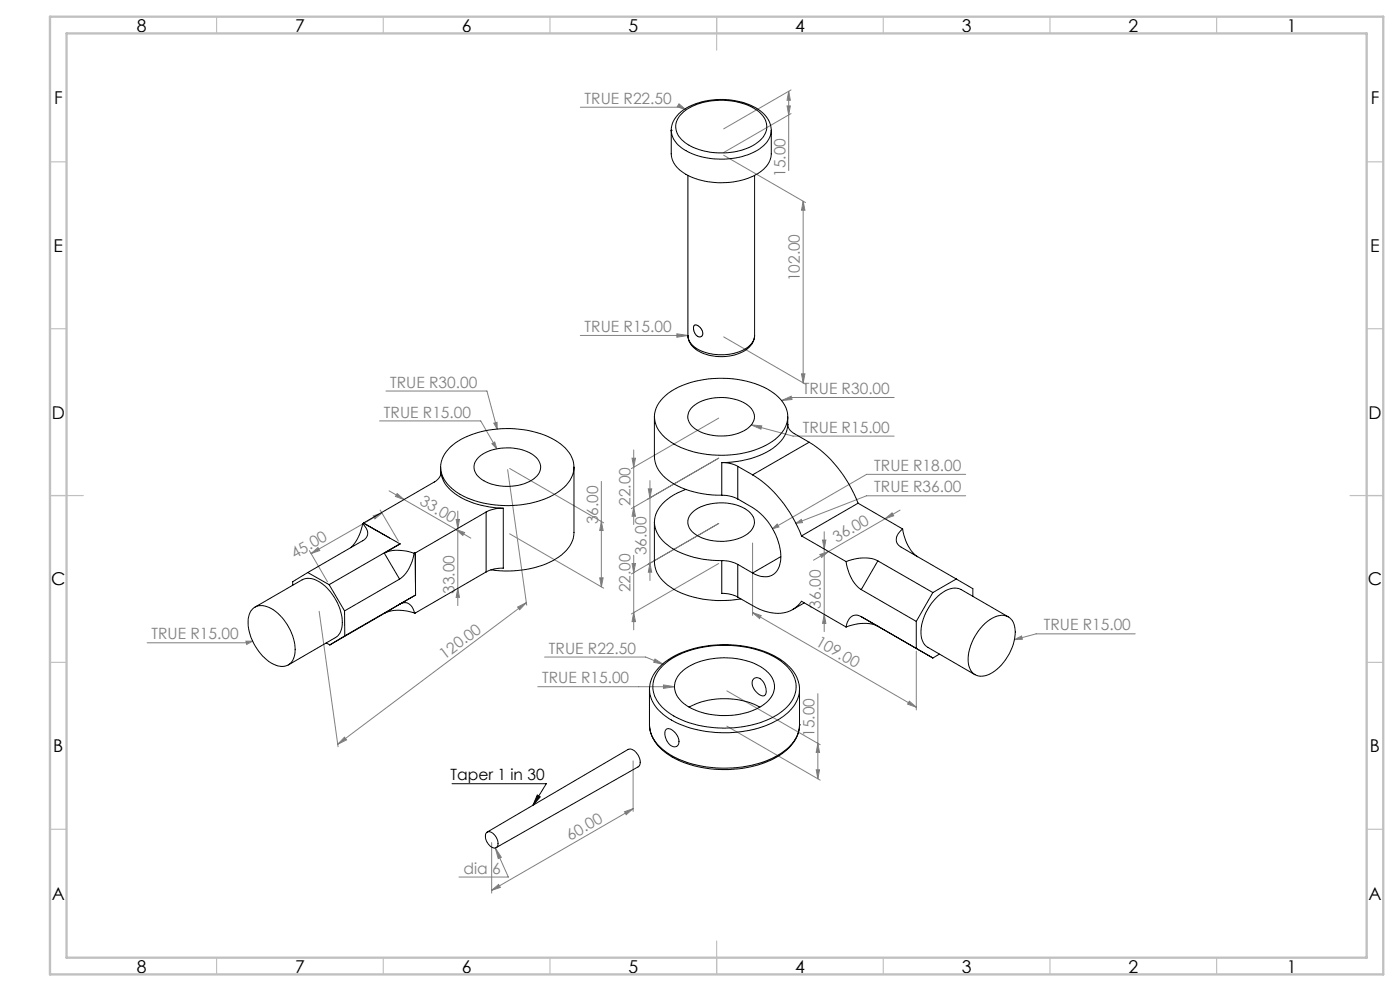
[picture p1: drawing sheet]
<svg xmlns="http://www.w3.org/2000/svg" width="420mm" height="297mm" viewBox="0 0 420 297" stroke-linecap="round" stroke-linejoin="round" font-family="sans-serif">
<path d="M135.6 234.9h28.3l-4 6.5M161.2 238.3l.9 .5-2.2 2.6z" fill="none" stroke="#000" stroke-width=".3"/>
<path d="M208.4 97.4a2.29 2.29 0 0 1 2.4 2.8l-.4 .7-.5 .1a2.48 2.48 0 0 1-1.5-3.6z" fill="none" stroke="#c0c0c0" stroke-width=".3"/>
<g fill="none" stroke="#808080" stroke-width=".3">
<path d="M174.1 32.1h30.3l1.4 .8M203.7 31.1l2.1 1.8-2.6-.9zM236.1 31.7h1l-.5 2.7zM236.6 27.4l.5 2.7h-1zM236.6 27.4v23.7M237.3 26.9l-20.2 11.7M237.3 34l-20.2 11.7M217.1 46.5l24.6 14.2M240.9 60.3l.6 2.7h-1zM240.9 60.3v54.5M115.8 117.2h30.3l3.1 11.4M174.1 100.5h32.3"/>
<path d="M203.1 100l3.3 .5-3.3 .6zM217.1 101l24.6 14.1M240.5 112h1l-.6 2.8zM268.3 119.1h-30.4l-3.4 .9M113.9 126.1h30.3l4.8 8.4M147.6 133l.8-.5 .6 2zM148.1 126.8l1-.2 .1 2zM189.6 137.3h1l-.5 2.7zM190.1 134.9v22.3M215.6 125.3l-26.2 15.1M225.4 127.3l3.1 .3-.2 1zM225.4 127.3l12.5 3.4h30.4"/>
<path d="M234.5 120l2.8-1.3 .3 1zM112 154.6l2.6-.9-2.1 1.8zM114.1 152.9l5.4 9.3M114.6 153.7l-21.3 12.2M116.7 147.1l4.5 2.6M119.1 147.9l2.1 1.8-2.6-.9zM121.2 149.7l15.6 9M136.8 158.7l2.6 .9-.5 .9zM136.8 158.7l4.5 2.6M136.8 155.7h1l-.5 2.7zM137.3 153.2v28.3M152.3 140.8l5.7 40.6"/>
<path d="M152.9 140.4l28.2 16.3M152.9 160l28.2 16.3M180.4 156.3l.5 2.7h-1zM180.4 144.3v31.6M190.1 152l.5 2.7h-1zM194.3 149.6l21.3-12.3-26.2 15.1M194.5 146.5h1l-.5 2.7zM195 144v30M233.2 157.1l.5 .8-1.9 .6zM238.8 156.8l1.6-1.1 .3 .9zM247.3 159.3v30M265.5 155.5l2.1-1.8 .5 .9z"/>
<path d="M265.5 155.5l-21.4 12.4M270 152.9l-4.5 2.6M289.7 142.2h-29.7l-28.2 16.3M289.7 148.6h-29.7l-21.2 8.2M92.8 165l5.4 9.4M93.3 165.9l2.1-1.8 .5 .9zM137.3 176.3l.5 2.7h-1zM179.9 173.2h1l-.5 2.7zM189.6 168.9h1l-.5 2.7zM190.1 166.4v22.4M194.3 169.2l21.3-12.3-26.2 15.1M195 168.8l.5 2.7h-1z"/>
<path d="M215.6 168.9l-26.2 15.1M225.8 162.7v21.7M246 166.2l2.6-.9-2.1 1.8zM246.8 161.9h1l-.5 2.6zM73.8 192.2h2l-1.8 .9zM75.8 192.2l-1.9 .4h-29.8M95.7 183.2l5.7 40.6M155.3 181.9l2.6-1.3-2 2.1zM157.9 180.6l-56.6 42.5M163.4 196.9h30.3l5.3 2.2M190.1 183.6l.5 2.7h-1zM196.5 197.5l2.5 1.6-2.9-.6z"/>
<path d="M225.8 183.6l2.6 .9-.5 .9zM225.8 183.6l49.1 28.3M247.3 184.1l.5 2.7h-1zM274.9 195.2v17.6M304.3 191.7l2.2-1.1 .2 1zM340.6 190h-29.8l-6.5 1.7M161.3 205.8h41.1M199 205.3l3.4 .5-3.4 .5zM218.1 207l28 16.2M218.1 217.6l28 16.2M245.4 207.9v25.5M272.8 210.1l2.1 1.8-2.6-.9z"/>
<path d="M103.3 220.9l.7 .9-2.7 1.3zM189.9 228v15.2M244.9 230.7h1l-.5 2.7zM245.4 222.8l.5 2.7h-1zM147.5 252.5v15.1M148.6 254.1l1.8 2.8-.9 .4zM148.6 254.1l3.9 8.8h-14.8M187.4 243.3l2.5-.9-2 1.8zM189.9 242.4l-42.4 24.4M147.5 266.8l2.1-1.7 .5 .9z"/>
</g>
<g fill="none" stroke="#c0c0c0" stroke-width=".35">
<path d="M65 5v5M115 5v5M165 5v5M215 5v10M265 5v5M315 5v5M365 5v5M15 48.5h5M410 48.5h5M15 98.5h5M410 98.5h5M15 148.5h10"/>
<path d="M405 148.5h10M15 198.5h5M410 198.5h5M15 248.5h5M410 248.5h5M65 287v5M115 287v5M165 287v5M215 282v10M265 287v5M315 287v5M365 287v5"/>
</g>
<path d="M15 5h400v287h-400zM20 10h390v277h-390z" fill="none" stroke="#c0c0c0" stroke-width=".7"/>
<path d="M161.2 238.3l.9 .5-2.2 2.6z" fill="#000"/>
<g fill="#808080">
<path d="M304.3 191.7l2.4-.1-.2-1zM225.4 127.3l2.9 1.3 .2-1zM234.5 120l3.1-.3-.3-1zM233.2 157.1l-1.4 1.4 1.9-.6zM238.8 156.8l1.9-.2-.3-.9zM147.6 133l1.4 1.5-.6-2zM148.1 126.8l1.1 1.8-.1-2zM73.8 192.2l.2 .9 1.8-.9zM203.7 31.1l-.5 .9 2.6 .9zM203.1 100v1.1l3.3-.6zM199 205.3v1l3.4-.5zM196.5 197.5l-.4 1 2.9 .6zM148.6 254.1l.9 3.2 .9-.4z"/>
<path d="M112 154.6l2.6-.9-2.1 1.8zM93.3 165.9l2.1-1.8 .5 .9z"/>
<path d="M265.5 155.5l2.1-1.8 .5 .9zM246 166.2l2.6-.9-2.1 1.8zM187.4 243.3l2.5-.9-2 1.8zM147.5 266.8l2.1-1.7 .5 .9z"/>
<path d="M155.3 181.9l2.6-1.3-2 2.1zM103.3 220.9l.7 .9-2.7 1.3z"/>
<path d="M246.8 161.9h1l-.5 2.6zM247.3 184.1l.5 2.7h-1zM189.6 137.3h1l-.5 2.7zM190.1 152l.5 2.7h-1zM194.5 146.5h1l-.5 2.7zM195 168.8l.5 2.7h-1zM189.6 168.9h1l-.5 2.7zM190.1 183.6l.5 2.7h-1zM180.4 156.3l.5 2.7h-1zM179.9 173.2h1l-.5 2.7zM136.8 155.7h1l-.5 2.7zM137.3 176.3l.5 2.7h-1zM236.6 27.4l.5 2.7h-1zM236.1 31.7h1l-.5 2.7zM240.9 60.3l.6 2.7h-1zM240.5 112h1l-.6 2.8zM245.4 222.8l.5 2.7h-1zM244.9 230.7h1l-.5 2.7z"/>
<path d="M225.8 183.6l2.6 .9-.5 .9zM272.8 210.1l2.1 1.8-2.6-.9zM119.1 147.9l2.1 1.8-2.6-.9zM136.8 158.7l2.6 .9-.5 .9z"/>
</g>
<g fill="none" stroke="#000" stroke-width=".3">
<path d="M201.4 39a8.8 8.8 0 0 1 6.1-7.4 21.9 21.9 0 0 1 21 2 7.3 7.3 0 0 1 2.9 5.4M201.4 39h.1M201.4 39v7.1a7.9 7.9 0 0 0 5.1 6.5 23.4 23.4 0 0 0 21.5-1 7 7 0 0 0 3.4-5.5v-7.1M201.4 39a7.9 7.9 0 0 0 5.1 6.5 23.2 23.2 0 0 0 21.5-.9 7.2 7.2 0 0 0 3.4-5.6M204.3 34.3a17.8 17.8 0 0 1 14.6-4.1 13.8 13.8 0 0 1 10.5 5.3 5.3 5.3 0 0 1-1.9 7 20.6 20.6 0 0 1-18.7 2 8.2 8.2 0 0 1-6.1-6.2 5.1 5.1 0 0 1 1.6-4zM206.4 52.6v47.9M226.4 52.6v47.9M208.4 97.4a2.39 2.39 0 0 1 2.1 3.4 1.67 1.67 0 0 1-2.3-1.5 1.77 1.77 0 0 1 .2-1.9zM198.9 119.2a24.6 24.6 0 0 1 16.5-5.8 27.1 27.1 0 0 1 17.4 5 7.7 7.7 0 0 1 2.4 10.3 18.1 18.1 0 0 1-11.6 7 30.8 30.8 0 0 1-22.4-3.2 9.1 9.1 0 0 1-4.8-8.5l.8-2.5zM206.4 100.5a6.3 6.3 0 0 0 4.7 5.5 14.1 14.1 0 0 0 13.8-2 5 5 0 0 0 1.5-3.4M206.4 100.5a5.7 5.7 0 0 0 4.1 4.7 15.4 15.4 0 0 0 14-1.2 4.5 4.5 0 0 0 1.9-3.5M132.2 140v2.2"/>
<path d="M135.1 133.9a26.7 26.7 0 0 1 19.4-5.4 22.9 22.9 0 0 1 15.7 6.5 7.5 7.5 0 0 1-1 11 26.5 26.5 0 0 1-19.3 5.4 23.6 23.6 0 0 1-15.1-5.7 7.6 7.6 0 0 1 .3-11.8zM143.5 137.1a14.6 14.6 0 0 1 17.2-.1 3.9 3.9 0 0 1-.6 6.6 14.9 14.9 0 0 1-16.2-.4 3.8 3.8 0 0 1-.4-6.1zM172.2 140v19.6a9.5 9.5 0 0 1-5.4 7.9 30.3 30.3 0 0 1-19.5 3.3M196.3 124.9v12a9.9 9.9 0 0 0 6 8.2 28.6 28.6 0 0 0 14.2 3.3M207.3 122.4a13.8 13.8 0 0 1 13.2-2.7 7.2 7.2 0 0 1 5.8 4.5 5.1 5.1 0 0 1-3.9 5.3 15 15 0 0 1-14.4-1.4 3.8 3.8 0 0 1-.7-5.7zM216.5 138.6a9.8 9.8 0 0 1 4.8 1.2M216.5 138.6v9.8M221.3 139.8v9.7M221.3 139.8l4.5 2.5M236.3 124.9v2.4M242.7 132.5a37.1 37.1 0 0 1 14.7 18.3M242.7 132.5l-4.4-2.5a3.3 3.3 0 0 1-2-2.8 9.7 9.7 0 0 1-5.3 7.7 27.8 27.8 0 0 1-14.5 3.7"/>
<path d="M242.7 132.5l-16.9 9.8M108.8 157a3.3 3.3 0 0 1 1.1 4.1l-1.1 1-16.5 9.5M108.8 157a13.2 13.2 0 0 1-3.6 7.1M109.1 156.8l-.3 .2M109.1 156.8l7.7 4.4M109.1 156.7l7.7 4.5M109.1 156.7v.1M132.2 141.5a3.2 3.2 0 0 1-1.9 3l-21.2 12.2M132.2 141.5a11.5 11.5 0 0 0 7.4 8.3 29.8 29.8 0 0 0 11.4 2.5M132.2 141.5v.5M145.8 153.5l-21.2 12.2M145.8 153.5v17.9"/>
<path d="M151 152.3a9.9 9.9 0 0 0-5.2 1.2M151 152.3v18a9.9 9.9 0 0 0-5.2 1.1M196.3 156.5v11.9a9.4 9.4 0 0 0 4.9 7.6 30.1 30.1 0 0 0 21 3.5M205.8 146.7a14.4 14.4 0 0 0-9 7.4 8.1 8.1 0 0 0 3.6 9.3 26.9 26.9 0 0 0 16.1 4.6M207.6 153.7a14.3 14.3 0 0 1 13.3-2.4 6.6 6.6 0 0 1 5.4 4.8 5 5 0 0 1-3.5 4.8 15.4 15.4 0 0 1-14.6-1 3.9 3.9 0 0 1-.6-6.2zM216.5 148.4a10.9 10.9 0 0 1 4.8 1.1M221.3 149.5l4.5 2.6a18.5 18.5 0 0 1 8.4 16.1 4.8 4.8 0 0 1-6.8 4.3l-1.6-.8M225.8 142.3a37.4 37.4 0 0 1 14.7 18.3M257.4 150.8l-16.9 9.8M257.4 150.8l13.4 7.7M270.8 158.5a3.6 3.6 0 0 0-1.6 4.4l1.2 1.1 16.5 9.5M270.8 158.5a12.1 12.1 0 0 0 4.5 8.4"/>
<path d="M92.3 171.6l-4.5 2.7v1.1M92.3 171.6l6.4 3.6M98.7 175.2l4.7 7.9M115.3 165.8a11.9 11.9 0 0 1 8.9 0M115.3 165.8l4.6 7.8M116.8 161.2l3.2 1.8M119.9 173.6l-16.5 9.5M120 163l-21.3 12.2M120 163l-4.7 2.8M124.2 165.8a11.4 11.4 0 0 1-4.3 7.8M124.5 165.7l-.3 .1M124.5 165.7l.2 12.6"/>
<path d="M124.5 165.7h.1M124.6 165.7v8.9M124.7 178.3l-21.3 12.3M124.7 178.3l-.1 .1M145.8 171.4l-21.2 12.3M216.5 168a9.8 9.8 0 0 1 4.8 1.2M216.5 168v9.8a9.8 9.8 0 0 1 4.8 1.2M221.3 179a41.7 41.7 0 0 0 7.8 4.1 9.4 9.4 0 0 0 11.4-2.9l13.3 7.7M221.3 169.2v9.8M221.3 169.2l4.5 2.5M234.2 166.8l-8.4 4.9M240.5 160.6l13.3 7.7"/>
<path d="M253.8 168.3a12 12 0 0 0 4.6 8.4M258.4 176.7l16.5 9.5M263.3 168.1a12 12 0 0 0-9.5 .2M263.3 168.1l16.6 9.5M263.3 168.1l-4.9 8.6M279.9 177.6l-5 8.6M286.9 173.5l-7 4.1M286.9 173.5l5 2.9v2.3M76.1 182.2a5.1 5.1 0 0 1 5.9 .5 15.2 15.2 0 0 1 6.4 13.4 4.1 4.1 0 0 1-6.4 2.9 14.8 14.8 0 0 1-7.4-14.3l.7-1.7zM76.5 182l14.1-8.2a5.6 5.6 0 0 1 6.2 1.2 15.1 15.1 0 0 1 5.8 13l-.6 1.8-.8 .9-14.7 8.6M97.9 192.7l1.1 .6M103.4 183.1v7.5"/>
<path d="M103.4 190.6l-4.4 2.7M115.4 183.8l-16.4 9.5M124.4 183.7a3.1 3.1 0 0 0-4-2.9l-5 3M124.4 183.7a11.8 11.8 0 0 0-9 .1M124.5 183.6l.1 .1M124.6 183.7h-.2M198.5 199.9a25.8 25.8 0 0 1 17.5-6.5 28.9 28.9 0 0 1 19.3 5.6 8.4 8.4 0 0 1-.4 13.9 29.3 29.3 0 0 1-19.6 5.3 24.9 24.9 0 0 1-17.2-6.9 8 8 0 0 1 .4-11.4zM241.3 180.7l-3.5 2M258.4 184.8a2.7 2.7 0 0 0-4.2 1.7l-.4 1.4M258.4 184.8l4.9 2.9a12.2 12.2 0 0 0-9.5 .2M258.4 184.8l21.5 12.4M274.9 186.2v8.1l5 2.9"/>
<path d="M281.8 196l-1.9 1.2M295.5 186.8a6.4 6.4 0 0 1 6.8-2 5.7 5.7 0 0 1 2.1 6.4 15.3 15.3 0 0 1-8.2 11.1 4 4 0 0 1-5.7-3.5 15.3 15.3 0 0 1 5-12zM302.5 184.9l-14.1-8.2a5.7 5.7 0 0 0-6.3 1.4 14.8 14.8 0 0 0-5.6 13.3l.9 1.8 .9 .8 14.2 8.2M194.8 217.3a11.9 11.9 0 0 0 7.2 9.8 34.5 34.5 0 0 0 31.8-.7 11.3 11.3 0 0 0 6.1-9.1M194.8 206.6a10.5 10.5 0 0 0 5.3 8.3 33.8 33.8 0 0 0 23.6 4.2 22.7 22.7 0 0 0 14.4-7.5 8.8 8.8 0 0 0 1.8-5M199.7 218.7a1.68 1.68 0 0 1 2.4 .5 3.4 3.4 0 0 1 1.1 4.4 2.34 2.34 0 0 1-3.2-1.6 3.4 3.4 0 0 1-.3-3.3zM204.4 201.5a20.3 20.3 0 0 1 16.1-4.2 15.2 15.2 0 0 1 11.1 5.8 6 6 0 0 1-2.4 8 22.7 22.7 0 0 1-23.6 .1 6.2 6.2 0 0 1-2.8-7.5zM206.8 211.9a23.7 23.7 0 0 1 21.2 0M226 203.5a1.99 1.99 0 0 1 3.1 1 3.7 3.7 0 0 1 .3 3.9 2.36 2.36 0 0 1-2.8-1.3 2.95 2.95 0 0 1-.6-3.6zM239.9 206.6a11.2 11.2 0 0 0-5.9-9.1 34.1 34.1 0 0 0-33.2 0 11.2 11.2 0 0 0-6 9.1v10.7M239.9 217.2h.1M239.9 217.2a10.9 10.9 0 0 1-6.1 8.9 35.3 35.3 0 0 1-30.1 1.5 13.7 13.7 0 0 1-8.7-8.8l-.2-1.5"/>
<path d="M239.9 206.6v10.6M146 249.6a1.79 1.79 0 0 1 2.5 .8l.8 1.5a1.41 1.41 0 0 1 .1 1.5 1.41 1.41 0 0 1-1.3 .7 3.5 3.5 0 0 1-2.1-4.5zM146.2 249.4l42.2-24.8a3.1 3.1 0 0 1 3.4 2.6l.1 .3a1.94 1.94 0 0 1-.5 2.3l-42.6 24.2"/>
</g>
<g font-size="5.3">
<text x="41" y="9.5">8</text>
<text x="88.5" y="9.5">7</text>
<text x="138.5" y="9.5">6</text>
<text x="188.5" y="9.5">5</text>
<text x="238.5" y="9.5">4</text>
<text x="288.5" y="9.5">3</text>
<text x="338.5" y="9.5">2</text>
<text x="386" y="9.5">1</text>
<text x="16.2" y="31.3">F</text>
<text x="411.2" y="31.3">F</text>
<text x="16.1" y="75.5">E</text>
<text x="411.1" y="75.5">E</text>
<text x="15.5" y="125.5">D</text>
<text x="410.5" y="125.5">D</text>
<text x="15.4" y="175.5">C</text>
<text x="410.4" y="175.5">C</text>
<text x="16" y="225.5">B</text>
<text x="411" y="225.5">B</text>
<text x="15.5" y="269.8">A</text>
<text x="410.5" y="269.8">A</text>
<text x="41" y="291.5">8</text>
<text x="88.5" y="291.5">7</text>
<text x="138.5" y="291.5">6</text>
<text x="188.5" y="291.5">5</text>
<text x="238.5" y="291.5">4</text>
<text x="288.5" y="291.5">3</text>
<text x="338.5" y="291.5">2</text>
<text x="386" y="291.5">1</text>
</g>
<g font-size="4.7" fill="#808080">
<text x="175.4" y="31.1">TRUE R22.50</text>
<text x="235.6" y="53" transform="rotate(-90 235.6 53)">15.00</text>
<text x="240" y="84.3" transform="rotate(-90 240 84.3)">102.00</text>
<text x="175.4" y="99.5">TRUE R15.00</text>
<text x="117.1" y="116.2">TRUE R30.00</text>
<text x="240.8" y="118.1">TRUE R30.00</text>
<text x="115.2" y="125.1">TRUE R15.00</text>
<text x="240.8" y="129.7">TRUE R15.00</text>
<text x="262.3" y="141.1">TRUE R18.00</text>
<text x="262.3" y="147.5">TRUE R36.00</text>
<text x="125.6" y="151" transform="rotate(30 125.6 151)">33.00</text>
<text x="189.1" y="151.6" transform="rotate(-90 189.1 151.6)">22.00</text>
<text x="179.4" y="157.2" transform="rotate(-90 179.4 157.2)">36.00</text>
<text x="88.4" y="167.5" transform="rotate(-30 88.4 167.5)">45.00</text>
<text x="194" y="166.5" transform="rotate(-90 194 166.5)">36.00</text>
<text x="251" y="162.7" transform="rotate(-30 251 162.7)">36.00</text>
<text x="136.3" y="178" transform="rotate(-90 136.3 178)">33.00</text>
<text x="189.1" y="177.5" transform="rotate(-90 189.1 177.5)">22.00</text>
<text x="246.3" y="182.4" transform="rotate(-90 246.3 182.4)">36.00</text>
<text x="45.5" y="191.6">TRUE R15.00</text>
<text x="313.1" y="188.9">TRUE R15.00</text>
<text x="133.4" y="197.7" transform="rotate(-37 133.4 197.7)">120.00</text>
<text x="164.7" y="195.9">TRUE R22.50</text>
<text x="244.4" y="193.2" transform="rotate(30 244.4 193.2)">109.00</text>
<text x="162.6" y="204.8">TRUE R15.00</text>
<text x="244.4" y="220.8" transform="rotate(-90 244.4 220.8)">15.00</text>
<text x="171.1" y="252.1" transform="rotate(-30 171.1 252.1)">60.00</text>
<text x="139" y="261.8">dia 6</text>
</g>
<text font-size="4.7" x="135.2" y="233.8">Taper 1 in 30</text>
</svg>
